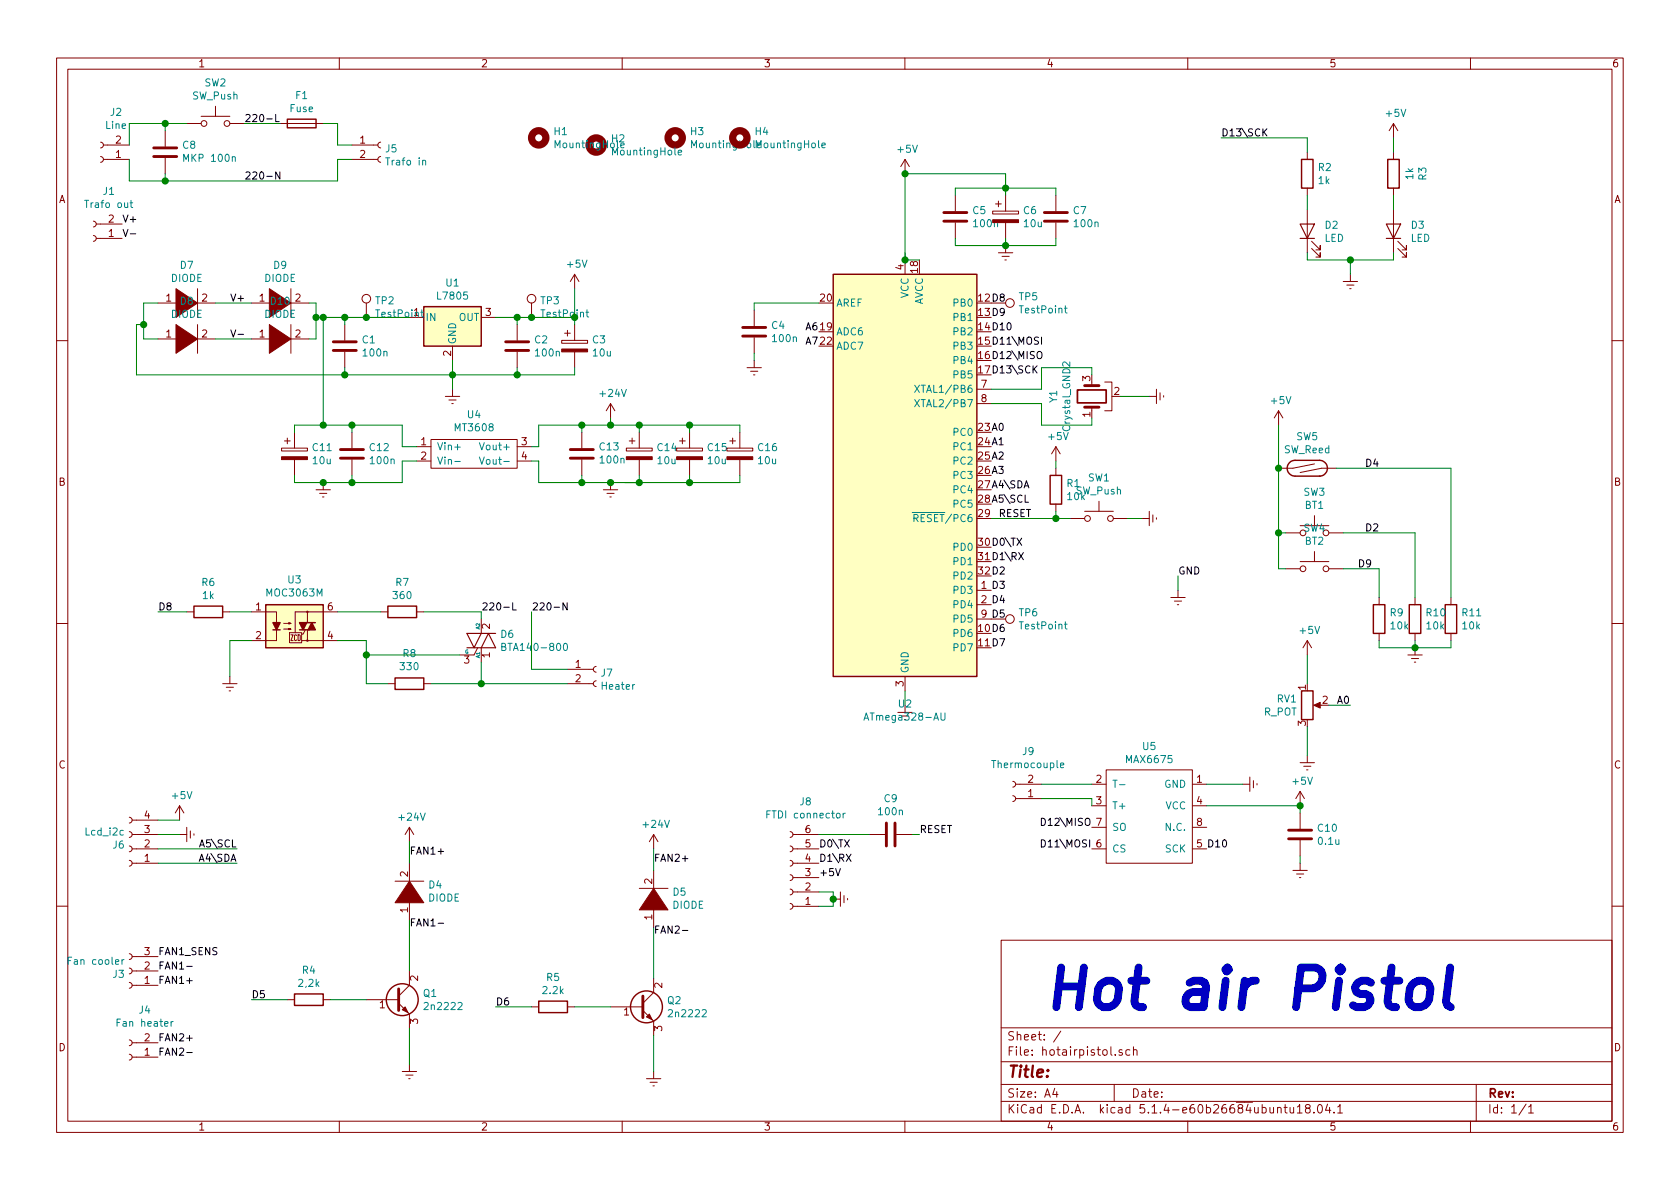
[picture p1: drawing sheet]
<svg xmlns="http://www.w3.org/2000/svg" width="297mm" height="210mm" viewBox="0 0 297 210" stroke-linecap="round" stroke-linejoin="round" font-family="sans-serif">
<g fill="none" stroke="#840000" stroke-width=".18">
<path d="M10 10.3h277v189.9h-277zM12 12.2h273v186.1h-273zM38.1 18.8v1.8M60 10.3v1.9M110 10.3v1.9M160 10.3v1.9M210 10.3v1.9M260 10.3v1.9M16.5 39.1l.3 .1 .2 .3-.1 .4-.4 .2M17 39.6h4.6M17.8 25.1l.3 .2 .2 .2-.1 .5-.4 .2M17.8 27.7l.3 .1 .2 .3-.1 .4-.4 .2"/>
<path d="M18.3 25.6h4.6M18.3 28.2h4.6M29.2 23.1v2.8M29.2 27.9v2.8M33 21.8h2.6M35.6 20.6h5M40.6 21.8h2.6M49.5 21.8h7.6M62.2 25.6h4.6M62.2 28.2h4.6M67.3 27.7l-.3 .1-.2 .3 .1 .4 .4 .2M67.3 25.1l-.3 .1-.2 .4 .1 .4 .4 .2"/>
<path d="M160 28.2v2.5M160 28.2l-.7 1.3M160 28.2l.8 1.3M168.9 34.5v2.8M168.9 39.4v2.8M175.5 37.3h4.6v.5h-4.6zM176 36.1h1M176.5 35.6v1M177.8 34.5v2.8M177.8 39.4v2.8M186.7 34.5v2.8M186.7 39.4v2.8"/>
<path d="M231.1 26.9v1.3M231.1 33.3v1.2M231.1 37.1v7.6M246.4 21.8l-.8 1.3M246.4 21.8v2.6M246.4 26.9v1.3M246.4 33.3v1.2M246.4 37.1v7.6M246.4 21.8l.7 1.3M16.5 41.7l.3 .1 .2 .3-.1 .4-.4 .2M17 42.2h4.6M27.9 53.6h3.8"/>
<path d="M27.9 59.9h3.8M34.3 53.6h3.8M34.3 59.9h3.8M34.9 51v5.1M34.9 57.4v5.1M44.4 53.6h3.9M44.4 59.9h3.9M50.8 53.6h3.8M50.8 59.9h3.8M51.4 51v5.1M51.4 57.4v5.1M61 57.4v2.8"/>
<path d="M64.8 53.6v2.5M72.4 56.1h2.5M85.1 56.1h2.5M91.4 57.4v2.8M94 53.6v2.5M99.8 58.9h1M100.3 58.4v1M101.6 48.5v2.5M101.6 57.4v2.8M101.6 48.5l-.8 1.3M101.6 48.5l.8 1.3M133.3 54.9v2.8"/>
<path d="M133.3 59.7v2.8M160 46v2.5M176.5 44.7h2.6M177.2 45.3h1.2M177.7 46h.2M177.8 43.4v1.3M231.9 43.9l1.5 1.6v-.8v.8h-.7M231.9 42.7l1.5 1.5v-.8v.8h-.7M237.5 49.8h2.5M238.1 50.4h1.3M238.6 51h.3M238.8 48.5v1.3"/>
<path d="M247.1 43.9l1.6 1.6v-.8v.8h-.8M247.1 42.7l1.6 1.5v-.8v.8h-.8M10 60.2h2M49.8 79.2h4.6v.6h-4.6zM50.3 78h1M50.8 77.5v1M52.1 76.4v2.8M61 62.2v2.8M62.2 76.4v2.8M73.7 79h2.5M76.2 77.7h15.2v5.1h-15.2zM78.7 70.1h2.6"/>
<path d="M79.4 70.7h1.2M79.9 71.4h.2M80 61.2v2.5M80 68.8v1.3M91.4 79h2.6M91.4 62.2v2.8M99.3 60.2h4.6v.5h-4.6zM101.6 62.2v2.8M102.9 76.4v2.8M107.9 71.4l-.7 1.2M107.9 71.4v2.5M107.9 71.4l.8 1.2"/>
<path d="M110.7 79.2h4.6v.6h-4.6zM111.3 78h1M111.8 77.5v1M113 76.4v2.8M119.6 79.2h4.6v.6h-4.6zM120.1 78h1.1M120.6 77.5v1M121.9 76.4v2.8M128.5 79.2h4.6v.6h-4.6zM129 78h1M129.5 77.5v1M130.8 76.4v2.8"/>
<path d="M132.1 65h2.5M132.7 65.7h1.3M133.2 66.3h.3M133.3 63.7v1.3M172.7 68.8h2.6M172.7 71.4h2.6M186.7 79l-.8 1.3M186.7 79v2.5M186.7 79l.8 1.3M193 67.6v.6M193 72v.6M195.3 67.6h1.3v5h-1.3"/>
<path d="M203.2 70.1h1.3M204.5 68.8v2.6M205.1 69.5v1.2M205.7 70v.2M226.1 72.6l-.8 1.3M226.1 72.6v2.6M226.1 72.6l.7 1.3M285 60.2h2M52.1 81.3v2.8M55.9 86.6h2.5M56.5 87.2h1.3M57 87.9h.3"/>
<path d="M57.1 85.3v1.3M62.2 81.3v2.8M73.7 81.5h2.5M91.4 81.5h2.6M102.9 81.3v2.8M106.7 86.6h2.5M107.3 87.2h1.3M107.8 87.9h.3M107.9 85.3v1.3M113 81.3v2.8M121.9 81.3v2.8M130.8 81.3v2.8"/>
<path d="M186.7 82.8v1.3M186.7 89.1v1.3M189.2 91.7h2.6M191.8 90.4h5M194.3 88.6v1.8M196.8 91.7h2.6M201.9 91.7h1.3M203.2 90.4v2.6M203.8 91.1v1.2M204.5 91.6v.2M227.3 94.2h2.6M229.9 93h5"/>
<path d="M229.9 99.3h5M232.4 82l-3.8 .8h-2.5M232.4 91.2v1.8M232.4 97.5v1.8M234.9 94.2h2.6M236.2 82.8h-2.5l-3.8 .8M10 110.3h2M33 108.2h1.3M39.4 108.2h1.2M40.6 119.6v1.3M44.4 108.2h4.5v1.9M48.9 111.4v1.9h-4.5"/>
<path d="M50.2 111.2h1.2l-.3 .2v-.3l.3 .1M50.2 110.2h1.2l-.3 .2v-.3l.3 .1M51.2 111.9h2.1v1.8h-2.1zM51.4 112.3h.4l-.4 1h.4M52.5 112.4l-.2-.1-.2 .1v.8l.1 .1 .3-.1M52.7 112.3l.4 .1v.8l-.1 .1h-.3zM53.3 113.3h6.4M54 111.4l-.4 .7h-.3M54.4 108.2v1.9M54.4 111.4v1.9M59.7 108.2h-7.5v3.7M67.3 108.2h1.3"/>
<path d="M73.7 108.2h1.2M84.5 114.5l-.7 1.3h-2.5M85.1 109.5v2.5M85.1 114.5v2.6M100.3 118.4h4.6M105.4 117.9l-.3 .1-.2 .3 .1 .4 .4 .2M160 119.6v2.6M172.7 106.9h2.6M172.7 104.4h2.6M172.7 109.5h2.6M207 105.7h2.5M207.6 106.3h1.3"/>
<path d="M208.2 106.9h.2M208.3 104.4v1.3M227.3 100.6h2.6M231.1 113.3v2.5M231.1 113.3l-.7 1.2M231.1 113.3l.8 1.2M234.9 100.6h2.6M243.8 105.7v1.2M243.8 112v1.3M248.9 115.8h2.6M249.6 116.5h1.2M250.1 117.1h.2"/>
<path d="M250.2 105.7v1.2M250.2 112v1.3M250.2 114.5v1.3M256.5 105.7v1.2M256.5 112v1.3M285 110.3h2M39.4 120.9h2.5M40 121.5h1.3M40.5 122.2h.3M68.6 120.9h1.2M74.9 120.9h1.3M100.3 120.9h4.6"/>
<path d="M105.4 120.4l-.3 .1-.2 .3 .1 .4 .4 .2M160 124.7v1.3M179.1 138.2l.3 .1 .2 .3-.1 .4-.4 .2M179.6 138.7h4.5M193 138.7h2.6M195.6 136.1h15.2v16.5h-15.2zM210.8 138.7h2.6M219.7 138.7h1.3M221 137.4v2.5M221.6 138v1.3M222.2 138.6v.2M229.9 134.9h2.5"/>
<path d="M229.9 139.9l-.8 1.3M229.9 139.9v2.6M229.9 139.9l.7 1.3M230.5 135.5h1.3M231 136.1h.3M231.1 133.6v1.3M232.7 124.7h1M22.9 144.5l.3 .1 .2 .3-.2 .5-.3 .1M22.9 147.1l.3 .1 .2 .3-.2 .4-.3 .2M22.9 149.6l.3 .1 .2 .3-.2 .4-.3 .2M22.9 152.1l.3 .2 .2 .2-.2 .5-.3 .2M23.4 147.6h4.5"/>
<path d="M23.4 150.1h4.5M23.4 152.6h4.5M23.4 145h4.5M31.7 147.6h1.3M31.7 142.5l-.7 1.3M31.7 142.5v2.5M31.7 142.5l.8 1.3M33 146.3v2.5M33.7 146.9v1.3M34.3 147.4v.3M69.8 155.8h5.1M72.4 146.3l-.8 1.3"/>
<path d="M72.4 146.3v2.5M72.4 152.6v3.9M72.4 159v3.8M72.4 146.3l.8 1.3M113 157.1h5.1M115.6 147.6l-.8 1.2M115.6 147.6v2.5M115.6 153.9v3.8M115.6 147.6l.7 1.2M139.7 147.1l.3 .1 .2 .3-.1 .4-.4 .2M139.7 149.6l.3 .1 .2 .3-.1 .4-.4 .2M139.7 152.1l.3 .2 .2 .2-.1 .5-.4 .2"/>
<path d="M139.7 154.7l.3 .1 .2 .3-.1 .4-.4 .2M139.7 157.2l.3 .1 .2 .3-.1 .5-.4 .1M139.7 159.8l.3 .1 .2 .3-.1 .4-.4 .2M140.2 147.6h4.6M140.2 150.1h4.6M140.2 152.6h4.6M140.2 155.2h4.6M140.2 157.7h4.6M147.3 159h1.3M148.6 157.7v2.6M149.2 158.4v1.2M149.9 158.9v.2"/>
<path d="M153.7 147.6h2.8M158.5 147.6h2.8M179.1 140.7l.3 .1 .2 .3-.1 .4-.4 .2M179.6 141.2h4.5M193 150.1h2.6M193 142.5h2.6M193 146.3h2.6M210.8 150.1h2.6M210.8 142.5h2.6M210.8 146.3h2.6M228.6 153.9h2.5M229.2 154.6h1.3"/>
<path d="M229.7 155.2h.3M229.9 143.8v2.8M229.9 148.6v2.8M229.9 152.6v1.3M10 160.2h2M22.9 168.7l.3 .1 .2 .3-.2 .4-.3 .2M22.9 171.2l.3 .1 .2 .3-.2 .4-.3 .2M22.9 173.7l.3 .2 .2 .2-.2 .5-.3 .1M23.4 169.2h4.5M23.4 171.7h4.5M23.4 174.2h4.5M50.8 176.8h1.3"/>
<path d="M57.1 176.8h1.3M64.8 176.8h5.7M70.5 177.4l1.9 1.9v2.6M72.4 171.7v2.5l-1.9 1.9M94 178h1.2M100.3 178h1.3M107.9 178h5.8M113.7 178.7l1.9 1.9v2.5M115.6 160.3v3.8M115.6 173v2.5l-1.9 1.9M140.2 160.3h4.6M177 166.3h108v32h-108z"/>
<path d="M285 160.2h2M22.9 183.9l.3 .1 .2 .3-.2 .4-.3 .2M22.9 186.4l.3 .2 .2 .2-.2 .5-.3 .1M23.4 184.4h4.5M23.4 186.9h4.5M60 198.3v1.9M71.1 189.5h2.6M71.8 190.1h1.2M72.3 190.7h.2M72.4 188.2v1.3M110 198.3v1.9M114.3 190.7h2.5"/>
<path d="M114.9 191.4h1.3M115.4 192h.3M115.6 189.5v1.2M160 198.3v1.9M177 194.8h108M177 191.8h108M177 187.8h108M177 181.8h108M186.5 192.5l-.4 1h1M186.8 193v1M187.6 182.3l-1.3 2M197 191.8v3"/>
<path d="M197.2 186.5v.1M198.4 185.7l-.4-.1-.2 .2 .1 .2 .5 .2v.3h-.6M199.8 185.7l-.5-.1-.2 .3v.6l.2 .1 .5-.1M200.4 185.7l.2-.1 .4 .1v.9M200.4 185.1v1.5M210 198.3v1.9M225.9 196l.2-.2 .3 .1 .1 .9M227 195.8h.6M227.2 195.3v1.3l.4 .2M228.1 195.8l.1 .9 .3 .1 .2-.1M228.7 195.8v1M229.4 195.8l.4-.5v1.5"/>
<path d="M229.4 196.8h.8M231.1 196l-.3-.3 .1-.3a.48 .48 0 0 1 .7 .1l-.1 .4a.52 .52 0 0 0-.6 .2 .52 .52 0 0 0 0 .6l.5 .1 .2-.1v-.4l-.2-.3M232.3 196.7v.1M233.1 195.4l.2-.1a.8 .8 0 0 1 .5 .8 .8 .8 0 0 1-.5 .7 1 1 0 0 1-.2-1.4zM234.7 195.2l-.3 1.1h.9M235.1 195.8v1M235.9 196.7v.1M236.5 195.8l.4-.5v1.5M236.5 196.8h.9M260 198.3v1.9M261 191.8v6.5M269.8 195.2l-1.2 2"/>
<path d="M270.3 195.8l.4-.5v1.5M270.3 196.8h.8"/>
<circle cx="36.1" cy="21.8" r=".51"/>
<circle cx="40.1" cy="21.8" r=".51"/>
<circle cx="64.8" cy="52.8" r=".76"/>
<circle cx="94" cy="52.8" r=".76"/>
<circle cx="178.6" cy="53.6" r=".76"/>
<circle cx="192.3" cy="91.7" r=".51"/>
<circle cx="196.3" cy="91.7" r=".51"/>
<circle cx="230.4" cy="94.2" r=".51"/>
<circle cx="234.4" cy="94.2" r=".51"/>
<circle cx="54.4" cy="113.3" r=".13"/>
<circle cx="54.4" cy="108.2" r=".13"/>
<circle cx="178.6" cy="109.5" r=".76"/>
<circle cx="230.4" cy="100.6" r=".51"/>
<circle cx="234.4" cy="100.6" r=".51"/>
</g>
<g fill="none" stroke="#840000" stroke-width=".51">
<path d="M27.2 26.2h4M27.2 27.7h4M166.9 39.1h4M166.9 37.6h4M184.7 39.1h4M184.7 37.6h4M131.3 59.4h4.1M131.3 57.9h4.1M58.9 62h4.1M58.9 60.4h4.1M60.2 79.5h4.1M89.4 62h4.1"/>
<path d="M89.4 60.4h4.1M100.8 79.5h4.1M191.8 72h2.5M191.8 68.2h2.5M60.2 81h4.1M100.8 81h4.1M156.7 145.5v4.1M158.2 145.5v4.1M227.8 148.3h4.1M227.8 146.8h4.1M70.5 174.9v3.8M113.7 176.1v3.9"/>
</g>
<g fill="none" stroke="#008484" stroke-width=".18">
<path d="M23 35.9h.5M23.2 35.4v1.1l.3 .2M41.1 27.8l.1-.1 .4 .1v.7M74.7 28.5l.2-.2 .3 .1 .1 .8M109.8 25.7l.6-.1-.1-.3h-.3l-.2 .2v.6h.5M119.9 27l.6-.1v-.3h-.4l-.2 .1 .1 .7h.5M145.3 25.7l.6-.1v-.3h-.4l-.2 .2 .1 .6h.5M74.4 55.2h.5M74.6 54.8v1.1l.3 .2M103.6 55.2h.5M103.8 54.8v1.1l.3 .2M188.2 54.5h.5"/>
<path d="M188.4 54.1v1.1l.3 .1M80.4 79.1h1M84.8 78.3l.4 1.2 .4-1.2M161.7 68.1l.9 1.3M161.7 70.7l.9 1.2M162.6 68.1l-.9 1.3M162.6 70.7l-.9 1.2M189.2 64v.8l-1-.8-.3 .3 .1 .4M80.4 81.6h1M84.8 80.8l.4 1.3 .4-1.3M161.3 90.6h1.3M161.6 91.6h.6l.1-.2v-.3l-.2-.1h-.5v1.2"/>
<path d="M161.9 91.6l.4 .6M88.7 114.4l.6-.1v-.4l-.6-.1v1.2h.5l.3-.2v-.2l-.3-.2M99.7 113.9l.2-.1a.69 .69 0 0 1 .4 .6 .69 .69 0 0 1-.4 .6l-.2-.1-.1-.4zM188.2 110.4h.5M188.4 110v1l.3 .2M152.8 127.3l.4-1.2 .4 1.2M152.9 127h.6M166.4 126.1v1l.2 .2h.3l.2-.2v-1M187.5 135.3l.6-.1-.1-.2-.3-.1-.2 .2 .1 .6h.4M197.9 138.8h1M149.1 143.8v.8M149.5 143.8l-.4 .2"/>
<path d="M21.6 169.7v.8M21.9 169.7l-.3 .2M30.6 180.6l-.3 .3"/>
</g>
<g fill="#840000" stroke="#840000" stroke-width=".18">
<path d="M31.1 51l3.8 2.6-3.8 2.5z"/>
<path d="M31.1 57.4l3.8 2.5-3.8 2.6z"/>
<path d="M47.6 51l3.8 2.6-3.8 2.5z"/>
<path d="M47.6 57.4l3.8 2.5-3.8 2.6z"/>
<path d="M72.4 155.8l2.5 3.8h-5.1z"/>
<path d="M71.1 178.6l.5-.6 .5 1.1z"/>
<path d="M110.7 80.8h4.6v.5h-4.6z"/>
<path d="M119.6 80.8h4.6v.5h-4.6z"/>
<path d="M128.5 80.8h4.6v.5h-4.6z"/>
<path d="M49.8 80.8h4.6v.5h-4.6z"/>
<path d="M115.6 157.1l2.5 3.8h-5.1z"/>
<path d="M114.3 179.8l.5-.5 .5 1z"/>
<path d="M99.3 61.7h4.6v.5h-4.6z"/>
<path d="M232.3 124.7l1.1-.5v1z"/>
<path d="M175.5 38.9h4.6v.5h-4.6z"/>
</g>
<g fill="none" stroke="#840000" stroke-width=".25">
<path d="M50.8 21.1h5.1v1.5h-5.1zM230.1 28.2h2.1v5.1h-2.1zM245.4 28.2h2v5.1h-2zM74.9 54.2h10.2v7h-10.2zM147.3 48.5h25.4v71.1h-25.4zM185.7 84.1h2v5h-2zM233.3 84.2a1.4 1.4 0 0 0 1.4-1.4 1.4 1.4 0 0 0-1.4-1.4h-4.3a1.4 1.4 0 0 0-1.4 1.4 1.4 1.4 0 0 0 1.4 1.4h4.4M34.3 107.2h5.1v2h-5.1zM47 106.9h10.1v7.6h-10.1zM48.3 111.4h1.2M53 111.4h1.7M54 110.1h1.8"/>
<path d="M68.6 107.2h5.1v2h-5.1zM69.8 119.9h5.1v2h-5.1zM242.8 106.9h2.1v5.1h-2.1zM249.2 106.9h2v5.1h-2zM255.5 106.9h2.1v5.1h-2.1zM230.1 122.2h2.1v5h-2.1zM52.1 175.8h5v2h-5zM95.2 177h5.1v2.1h-5.1z"/>
<circle cx="71.1" cy="176.8" r="2.82"/>
<circle cx="114.3" cy="178" r="2.82"/>
</g>
<path d="M229.9 39.6h2.5l-1.3 2.6zM245.1 39.6h2.5l-1.2 2.6zM229.9 42.2h2.5M245.1 42.2h2.5M82.5 114.5h5.1l-1.2-2.5-1.3 2.5M85.1 112l-1.3 2.5-1.3-2.5h5.1" fill="none" stroke="#840000" stroke-width=".2"/>
<g fill="#ffffc2" stroke="#ffffc2" stroke-width=".18">
<path d="M74.9 54.2h10.2v7h-10.2z"/>
<path d="M47 106.9h10.1v7.6h-10.1z"/>
<path d="M147.3 48.5h25.4v71.1h-25.4z"/>
</g>
<g fill="#840000" stroke="#840000" stroke-width=".25">
<path d="M48.3 110.1h1.2l-.6 1.3z"/>
<path d="M53 110.1h1.2l-.6 1.3z"/>
<path d="M55.1 110.1l.7 1.3h-1.3z"/>
</g>
<path d="M190.5 69h5.1v2.2h-5.1z" fill="none" stroke="#840000" stroke-width=".3"/>
<g fill="none" stroke="#840000" stroke-width="1.3">
<circle cx="95.2" cy="24.4" r="1.27"/>
<circle cx="119.4" cy="24.4" r="1.27"/>
<circle cx="130.8" cy="24.4" r="1.27"/>
</g>
<g fill="none" stroke="#008400" stroke-width=".18">
<path d="M22.9 28.2v3.8h36.8v-3.8h2.5M29.2 21.8v1.3M29.2 30.7v1.3M33 21.8h-10.1v3.8M43.2 21.8h6.3M57.1 21.8h2.6v3.8h2.5M168.9 34.5v-1.2h17.8v1.2M177.8 34.5v-3.8h-17.8v15.3h2.6M215.9 24.4h15.2v2.5M231.1 34.5v2.6M246.4 24.4v2.5M246.4 34.5v2.6"/>
<path d="M25.4 57.4h-1.3v8.9h77.5v-1.3M27.9 53.6h-2.5v6.3h2.5M38.1 53.6h6.3M38.1 59.9h6.3M54.6 53.6h1.3v6.3h-1.3M55.9 56.1h16.5M57.1 56.1v19.1M61 56.1v1.3M87.6 56.1h14M91.4 56.1v1.3M101.6 51v6.4M144.8 53.6h-11.5v1.3"/>
<path d="M168.9 42.2v1.2h17.8v-1.2M177.8 42.2v1.2M231.1 44.7v1.3h15.3v-1.3M238.8 46v2.5M52.1 76.4v-1.2h19v3.8h2.6M61 65v1.3M62.2 75.2v1.2M80 63.7v5.1M91.4 65v1.3M102.9 75.2v1.2M107.9 73.9v1.3M113 75.2v1.2"/>
<path d="M121.9 75.2v1.2M130.8 76.4v-1.2h-35.6v3.8h-1.2M133.3 62.5v1.2M175.3 71.4h8.8v3.8h8.9v-1.3M193 66.3v-1.3h-8.9v3.8h-8.8M198.1 70.1h5.1M226.1 75.2v25.4h1.2M62.2 84.1v1.2M73.7 81.5h-2.6v3.8h-19v-1.2M94 81.5h1.2v3.8h35.6v-1.2M102.9 84.1v1.2M113 84.1v1.2"/>
<path d="M121.9 84.1v1.2M175.3 91.7h13.9M186.7 81.5v1.3M186.7 90.4v1.3M199.4 91.7h2.5M226.1 94.2h1.2M236.2 82.8h20.3v22.9M237.5 94.2h12.7v11.5M27.9 108.2h5.1M40.6 108.2h3.8M44.4 113.3h-3.8v6.3M59.7 108.2h7.6"/>
<path d="M59.7 113.3h5.1v7.6h3.8M64.8 115.8h16.5M74.9 108.2h10.2v1.3M85.1 117.1v3.8M94 108.2v10.2h6.3M208.3 101.8v2.6M231.1 115.8v5.1M237.5 100.6h6.3v5.1M243.8 113.3v1.2h12.7v-1.2M250.2 113.3v1.2M76.2 120.9h24.1M160 122.2v2.5"/>
<path d="M184.1 138.7h8.9M213.4 138.7h6.3M231.1 128.5v5.1M234.9 124.7h3.9M27.9 150.1h14M27.9 147.6h3.8M27.9 145h3.8M27.9 152.6h14M72.4 148.8v3.8M115.6 150.1v3.8M144.8 147.6h8.9M144.8 157.7h2.5v2.6h-2.5"/>
<path d="M161.3 147.6h1.3M184.1 141.2h8.9v1.3M213.4 142.5h16.5v1.3M229.9 151.4v1.2M44.4 176.8h6.4M58.4 176.8h6.4M72.4 162.8v8.9M87.6 178h6.4M101.6 178h6.3M115.6 164.1v8.9M72.4 181.9v6.3M115.6 183.1v6.4"/>
</g>
<g fill="none" stroke="#000" stroke-width=".18">
<path d="M48.7 20.2v1.3h.7M49.5 30.4v1.3l-.8-1.3v1.3M223.5 23.3l.5 .7M224 22.8l-.7 .7M21.8 40.6l.4 1.2 .4-1.2M23 41.3h1M40.8 58.3l.4 1.3 .5-1.3M42.1 59.1h1M184.1 59.6v1.3M182.8 65.2l.6 .8M183.4 64.7l-.7 .7M183.5 62.2l.2-.1a.47 .47 0 0 1 .5 .5l-.1 .6-.2 .2h-.4a.93 .93 0 0 1 0-1.2z"/>
<path d="M90.7 106.6v1.3h.6M100.3 106.6v1.3l-.8-1.3v1.3M147.8 153.6l.4 1.3 .4-1.3M184.1 148.5a.64 .64 0 0 1 .7 .6 .64 .64 0 0 1-.7 .7zM184.1 144.7a.64 .64 0 0 1 .7 .6 .64 .64 0 0 1-.7 .7zM33 170.9h1M77.5 163.3h.9M120.6 164.5h1M33 186.1h1"/>
</g>
<path d="M249.7 174.1a1.8 1.8 0 0 1 1.8-.7 1.8 1.8 0 0 1 1.4 1.4l-.2 2a1.99 1.99 0 0 1-3.4 .6l-.3-.6 .3-2zM256.4 171.1l-.7 6 .2 .7 .6 .3" fill="none" stroke="#0000c2" stroke-width="1.4"/>
<g fill="#008400" stroke="#008400" stroke-width=".25">
<circle cx="29.2" cy="32" r=".51"/>
<circle cx="85.1" cy="120.9" r=".51"/>
<circle cx="229.9" cy="142.5" r=".51"/>
<circle cx="80" cy="66.3" r=".51"/>
<circle cx="64.8" cy="115.8" r=".51"/>
<circle cx="226.1" cy="94.2" r=".51"/>
<circle cx="226.1" cy="82.8" r=".51"/>
<circle cx="108" cy="75.2" r=".51"/>
<circle cx="238.8" cy="46" r=".51"/>
<circle cx="186.7" cy="91.7" r=".51"/>
<circle cx="57.2" cy="56.1" r=".51"/>
<circle cx="91.4" cy="56.1" r=".51"/>
<circle cx="64.8" cy="56.1" r=".51"/>
<circle cx="250.2" cy="114.5" r=".51"/>
<circle cx="29.2" cy="21.8" r=".51"/>
<circle cx="61" cy="56.1" r=".51"/>
<circle cx="25.4" cy="57.4" r=".51"/>
<circle cx="61" cy="66.3" r=".51"/>
<circle cx="55.9" cy="56.1" r=".51"/>
<circle cx="102.9" cy="75.2" r=".51"/>
<circle cx="121.9" cy="85.3" r=".51"/>
<circle cx="177.8" cy="33.3" r=".51"/>
<circle cx="147.3" cy="159" r=".51"/>
<circle cx="113" cy="75.2" r=".51"/>
<circle cx="160" cy="46" r=".51"/>
<circle cx="160" cy="30.7" r=".51"/>
<circle cx="94" cy="56.1" r=".51"/>
<circle cx="113" cy="85.3" r=".51"/>
<circle cx="102.9" cy="85.3" r=".51"/>
<circle cx="121.9" cy="75.2" r=".51"/>
<circle cx="177.8" cy="43.4" r=".51"/>
<circle cx="91.4" cy="66.3" r=".51"/>
<circle cx="62.2" cy="85.3" r=".51"/>
<circle cx="62.2" cy="75.2" r=".51"/>
<circle cx="108" cy="85.3" r=".51"/>
<circle cx="57.2" cy="85.3" r=".51"/>
<circle cx="57.2" cy="75.2" r=".51"/>
</g>
<text font-size="9.8" fill="#0000c2" x="184.1" y="178.5">Hot air Pistol</text>
<text font-size="2.8" fill="#840000" x="178" y="190.5">Title:</text>
<g font-size="2.1" fill="#840000">
<text x="178" y="184">Sheet: /</text>
<text x="178" y="186.7">File: hotairpistol.sch</text>
<text x="178" y="196.9">KiCad E.D.A. kicad 5.1.4-e60b26684ubuntu18.04.1</text>
<text x="178" y="194.1">Size: A4</text>
<text x="200" y="194.1">Date:</text>
<text x="263" y="194.1">Rev:</text>
<text x="263" y="196.9">Id: 1/1</text>
</g>
<g font-size="1.8" fill="#840000">
<text x="35" y="11.9">1</text>
<text x="85" y="11.9">2</text>
<text x="135" y="11.9">3</text>
<text x="185" y="11.9">4</text>
<text x="235" y="11.9">5</text>
<text x="285" y="11.9">6</text>
<text x="20.5" y="27.9">1</text>
<text x="20.5" y="25.4">2</text>
<text x="63.7" y="25.4">1</text>
<text x="63.7" y="27.9">2</text>
<text x="10.4" y="35.9">A</text>
<text x="285.4" y="35.9">A</text>
<text x="19.2" y="41.9">1</text>
<text x="19.2" y="39.4">2</text>
<text x="159.8" y="47.7" transform="rotate(-90 159.8 47.7)">4</text>
<text x="29.4" y="53.3">1</text>
<text x="35.7" y="53.3">2</text>
<text x="45.9" y="53.3">1</text>
<text x="52.2" y="53.3">2</text>
<text x="145.1" y="53.3">20</text>
<text x="162.3" y="48.2" transform="rotate(-90 162.3 48.2)">18</text>
<text x="29.4" y="59.7">1</text>
<text x="35.7" y="59.7">2</text>
<text x="45.9" y="59.7">1</text>
<text x="52.2" y="59.7">2</text>
<text x="85.9" y="55.9">3</text>
<text x="145.1" y="58.4">19</text>
<text x="79.8" y="63" transform="rotate(-90 79.8 63)">2</text>
<text x="145.1" y="61">22</text>
<text x="173.5" y="68.6">7</text>
<text x="173.5" y="71.1">8</text>
<text x="192.8" y="67.4" transform="rotate(-90 192.8 67.4)">3</text>
<text x="197" y="69.8">2</text>
<text x="192.8" y="73.8" transform="rotate(-90 192.8 73.8)">1</text>
<text x="74.4" y="78.7">1</text>
<text x="74.4" y="81.3">2</text>
<text x="92.2" y="78.7">3</text>
<text x="92.2" y="81.3">4</text>
<text x="10.4" y="85.9">B</text>
<text x="285.4" y="85.9">B</text>
<text x="173" y="91.4">29</text>
<text x="45.2" y="107.9">1</text>
<text x="57.9" y="107.9">6</text>
<text x="45.2" y="113">2</text>
<text x="57.9" y="113">4</text>
<text x="86.6" y="111.2" transform="rotate(-90 86.6 111.2)">2</text>
<text x="82.1" y="117.3">3</text>
<text x="86.6" y="116.3" transform="rotate(-90 86.6 116.3)">1</text>
<text x="101.8" y="118.1">1</text>
<text x="101.8" y="120.6">2</text>
<text x="159.8" y="121.4" transform="rotate(-90 159.8 121.4)">3</text>
<text x="230.9" y="122" transform="rotate(-90 230.9 122)">1</text>
<text x="233.8" y="124.5">2</text>
<text x="230.9" y="128.4" transform="rotate(-90 230.9 128.4)">3</text>
<text x="10.4" y="135.9">C</text>
<text x="285.4" y="135.9">C</text>
<text x="181.8" y="141">1</text>
<text x="181.8" y="138.4">2</text>
<text x="193.8" y="138.4">2</text>
<text x="193.8" y="142.2">3</text>
<text x="211.6" y="138.4">1</text>
<text x="211.6" y="142.2">4</text>
<text x="25.6" y="149.9">2</text>
<text x="25.6" y="147.3">3</text>
<text x="25.6" y="144.8">4</text>
<text x="142.4" y="149.9">5</text>
<text x="142.4" y="147.3">6</text>
<text x="211.6" y="146">8</text>
<text x="25.6" y="152.4">1</text>
<text x="72.1" y="155" transform="rotate(-90 72.1 155)">2</text>
<text x="142.4" y="154.9">3</text>
<text x="142.4" y="152.4">4</text>
<text x="72.1" y="161.4" transform="rotate(-90 72.1 161.4)">1</text>
<text x="115.3" y="156.3" transform="rotate(-90 115.3 156.3)">2</text>
<text x="142.4" y="160">1</text>
<text x="142.4" y="157.5">2</text>
<text x="115.3" y="162.7" transform="rotate(-90 115.3 162.7)">1</text>
<text x="25.6" y="174">1</text>
<text x="25.6" y="171.4">2</text>
<text x="25.6" y="168.9">3</text>
<text x="73.9" y="173.5" transform="rotate(-90 73.9 173.5)">2</text>
<text x="67.1" y="178.3">1</text>
<text x="110.3" y="179.6">1</text>
<text x="117.1" y="174.7" transform="rotate(-90 117.1 174.7)">2</text>
<text x="10.4" y="185.9">D</text>
<text x="25.6" y="184.1">2</text>
<text x="73.9" y="181.1" transform="rotate(-90 73.9 181.1)">3</text>
<text x="117.1" y="182.3" transform="rotate(-90 117.1 182.3)">3</text>
<text x="285.4" y="185.9">D</text>
<text x="25.6" y="186.7">1</text>
<text x="35" y="199.9">1</text>
<text x="85" y="199.9">2</text>
<text x="135" y="199.9">3</text>
<text x="185" y="199.9">4</text>
<text x="235" y="199.9">5</text>
<text x="285" y="199.9">6</text>
</g>
<g font-size="1.8" fill="#008484">
<text x="34" y="17.6">SW_Push</text>
<text x="36.2" y="15.3">SW2</text>
<text x="52.3" y="17.5">F1</text>
<text x="18.7" y="22.8">Line</text>
<text x="19.6" y="20.5">J2</text>
<text x="51.3" y="19.8">Fuse</text>
<text x="98" y="23.9">H1</text>
<text x="122.1" y="23.9">H3</text>
<text x="133.6" y="23.9">H4</text>
<text x="245.2" y="20.7">+5V</text>
<text x="32.3" y="26.3">C8</text>
<text x="32.8" y="28.6">MKP 100n</text>
<text x="68.2" y="26.9">J5</text>
<text x="68.6" y="29.3">Trafo in</text>
<text x="98.3" y="26.2">MountingHole</text>
<text x="108.2" y="25.2">H2</text>
<text x="108.5" y="27.5">MountingHole</text>
<text x="122.5" y="26.2">MountingHole MountingHole</text>
<text x="158.8" y="27">+5V</text>
<text x="18.3" y="34.5">J1</text>
<text x="233.1" y="30.2">R2</text>
<text x="233.1" y="32.6">1k</text>
<text x="249.9" y="31.7" transform="rotate(-90 249.9 31.7)">1k</text>
<text x="252.2" y="31.8" transform="rotate(-90 252.2 31.8)">R3</text>
<text x="15.4" y="36.8">Trafo out</text>
<text x="172" y="37.9">C5</text>
<text x="172.3" y="40.2">100n</text>
<text x="181" y="37.9">C6</text>
<text x="181.1" y="40.2">10u</text>
<text x="189.8" y="37.9">C7</text>
<text x="190.1" y="40.2">100n</text>
<text x="234.3" y="40.5">D2</text>
<text x="249.6" y="40.5">D3</text>
<text x="31.9" y="47.5">D7</text>
<text x="48.4" y="47.5">D9</text>
<text x="100.4" y="47.3">+5V</text>
<text x="234.2" y="42.8">LED</text>
<text x="249.4" y="42.8">LED</text>
<text x="30.2" y="49.9">DIODE</text>
<text x="31.9" y="53.9">D8</text>
<text x="46.7" y="49.9">DIODE</text>
<text x="47.9" y="53.9">D10</text>
<text x="66.4" y="53.8">TP2</text>
<text x="77.5" y="53">L7805</text>
<text x="78.9" y="50.7">U1</text>
<text x="95.6" y="53.8">TP3</text>
<text x="160.7" y="52.8" transform="rotate(-90 160.7 52.8)">VCC</text>
<text x="180.2" y="53.1">TP5</text>
<text x="30.2" y="56.2">DIODE</text>
<text x="46.7" y="56.2">DIODE</text>
<text x="66.6" y="56.1">TestPoint</text>
<text x="73.2" y="55.9">1</text>
<text x="75.2" y="56.8">IN</text>
<text x="81.1" y="56.8">OUT</text>
<text x="136.5" y="58.2">C4</text>
<text x="147.8" y="59.3">ADC6</text>
<text x="147.8" y="54.2">AREF</text>
<text x="163.2" y="54" transform="rotate(-90 163.2 54)">AVCC</text>
<text x="168.8" y="54.2">PB0</text>
<text x="168.8" y="56.8">PB1</text>
<text x="168.8" y="59.3">PB2</text>
<text x="180.4" y="55.4">TestPoint</text>
<text x="64.1" y="60.7">C1</text>
<text x="64.3" y="63">100n</text>
<text x="80.6" y="61" transform="rotate(-90 80.6 61)">GND</text>
<text x="94.6" y="60.7">C2</text>
<text x="94.8" y="63">100n</text>
<text x="104.8" y="60.7">C3</text>
<text x="104.9" y="63">10u</text>
<text x="136.7" y="60.5">100n</text>
<text x="147.8" y="61.8">ADC7</text>
<text x="168.8" y="61.8">PB3</text>
<text x="168.8" y="64.4">PB4</text>
<text x="106.2" y="70.2">+24V</text>
<text x="162.7" y="69.5">XTAL1/PB6</text>
<text x="168.8" y="66.9">PB5</text>
<text x="186.9" y="71.2" transform="rotate(-90 186.9 71.2)">Y1</text>
<text x="224.8" y="71.5">+5V</text>
<text x="80.6" y="76.3">MT3608</text>
<text x="82.7" y="74">U4</text>
<text x="162.7" y="72">XTAL2/PB7</text>
<text x="168.8" y="77.1">PC0</text>
<text x="185.5" y="77.8">+5V</text>
<text x="189.2" y="76" transform="rotate(-90 189.2 76)">Crystal_GND2</text>
<text x="229.2" y="77.8">SW5</text>
<text x="55.3" y="79.8">C11</text>
<text x="55.4" y="82.1">10u</text>
<text x="65.4" y="79.8">C12</text>
<text x="65.6" y="82.1">100n</text>
<text x="77.2" y="79.6">Vin+</text>
<text x="77.2" y="82.2">Vin-</text>
<text x="85.5" y="79.6">Vout+</text>
<text x="85.9" y="82.2">Vout-</text>
<text x="106.1" y="79.6">C13</text>
<text x="106.2" y="82">100n</text>
<text x="116.3" y="79.8">C14</text>
<text x="116.4" y="82.1">10u</text>
<text x="125.2" y="79.8">C15</text>
<text x="125.2" y="82.1">10u</text>
<text x="134.1" y="79.8">C16</text>
<text x="134.1" y="82.1">10u</text>
<text x="168.8" y="79.6">PC1</text>
<text x="168.8" y="82.2">PC2</text>
<text x="227.1" y="80.2">SW_Reed</text>
<text x="168.8" y="84.7">PC3</text>
<text x="168.8" y="87.2">PC4</text>
<text x="168.8" y="89.8">PC5</text>
<text x="188.7" y="86.1">R1</text>
<text x="188.8" y="88.4">10k</text>
<text x="190.2" y="87.4">SW_Push</text>
<text x="192.4" y="85.1">SW1</text>
<text x="230.5" y="87.7">SW3</text>
<text x="230.7" y="90">BT1</text>
<text x="162.4" y="92.3">RESET/PC6</text>
<text x="230.5" y="94">SW4</text>
<text x="168.8" y="97.4">PD0</text>
<text x="168.8" y="99.9">PD1</text>
<text x="230.7" y="96.3">BT2</text>
<text x="35.7" y="103.6">R6</text>
<text x="35.9" y="105.9">1k</text>
<text x="47.3" y="105.5">MOC3063M</text>
<text x="51" y="103.2">U3</text>
<text x="69.6" y="105.9">360</text>
<text x="70" y="103.6">R7</text>
<text x="168.8" y="105">PD3</text>
<text x="168.8" y="107.6">PD4</text>
<text x="168.8" y="102.5">PD2</text>
<text x="88.6" y="112.8">D6</text>
<text x="168.8" y="112.6">PD6</text>
<text x="168.8" y="110.1">PD5</text>
<text x="180.2" y="109">TP6</text>
<text x="180.4" y="111.3">TestPoint</text>
<text x="229.9" y="112.1">+5V</text>
<text x="245.8" y="109">R9</text>
<text x="245.9" y="111.3">10k</text>
<text x="252.2" y="109">R10</text>
<text x="252.3" y="111.3">10k</text>
<text x="258.6" y="109">R11</text>
<text x="258.6" y="111.3">10k</text>
<text x="70.9" y="118.5">330</text>
<text x="71.3" y="116.2">R8</text>
<text x="89.5" y="115.1">BTA140-800</text>
<text x="106.3" y="119.7">J7</text>
<text x="160.7" y="119.1" transform="rotate(-90 160.7 119.1)">GND</text>
<text x="168.8" y="115.2">PD7</text>
<text x="106.5" y="122">Heater</text>
<text x="158.9" y="125.1">U2</text>
<text x="225.8" y="124.2">RV1</text>
<text x="153.5" y="127.4">ATmega328-AU</text>
<text x="223.4" y="126.5">R_POT</text>
<text x="175.7" y="135.8">Thermocouple</text>
<text x="180.8" y="133.5">J9</text>
<text x="199.3" y="134.9">MAX6675</text>
<text x="202.1" y="132.6">U5</text>
<text x="30.5" y="141.3">+5V</text>
<text x="141.5" y="142.4">J8</text>
<text x="156.4" y="141.9">C9</text>
<text x="196.6" y="139.3">T-</text>
<text x="196.6" y="143.1">T+</text>
<text x="205.9" y="139.3">GND</text>
<text x="206.1" y="143.1">VCC</text>
<text x="228.7" y="138.8">+5V</text>
<text x="15.2" y="147.7">Lcd_i2c</text>
<text x="70.7" y="145.1">+24V</text>
<text x="113.9" y="146.4">+24V</text>
<text x="136" y="144.7">FTDI connector</text>
<text x="155.5" y="144.2">100n</text>
<text x="196.6" y="146.9">SO</text>
<text x="206.3" y="146.9">N.C.</text>
<text x="233.1" y="147.1">C10</text>
<text x="233.2" y="149.4">0.1u</text>
<text x="20" y="150.1">J6</text>
<text x="196.6" y="150.7">CS</text>
<text x="206.1" y="150.7">SCK</text>
<text x="75.7" y="159.4">DIODE</text>
<text x="75.8" y="157.1">D4</text>
<text x="118.9" y="160.7">DIODE</text>
<text x="119" y="158.4">D5</text>
<text x="12.4" y="170.6">Fan cooler</text>
<text x="20" y="172.9">J3</text>
<text x="53.5" y="172.2">R4</text>
<text x="96.7" y="173.5">R5</text>
<text x="24.6" y="179.2">J4</text>
<text x="52.9" y="174.5">2,2k</text>
<text x="74.9" y="176.3">Q1</text>
<text x="75.4" y="178.6">2n2222</text>
<text x="96.1" y="175.8">2.2k</text>
<text x="118.1" y="177.6">Q2</text>
<text x="118.5" y="179.9">2n2222</text>
<text x="21.1" y="181.6">Fan heater</text>
</g>
<g font-size="1.8">
<text x="43.2" y="21.6">220-L</text>
<text x="215.9" y="24.1">D13\SCK</text>
<text x="43.2" y="31.7">220-N</text>
<text x="21.6" y="39.4">V+</text>
<text x="40.6" y="53.3">V+</text>
<text x="173" y="53.3">12D8</text>
<text x="142.5" y="58.4">A6</text>
<text x="173" y="55.9">13D9</text>
<text x="173" y="58.4">14D10</text>
<text x="142.5" y="61">A7</text>
<text x="173" y="61">15D11\MOSI</text>
<text x="173" y="63.5">16D12\MISO</text>
<text x="173" y="66">17D13\SCK</text>
<text x="173" y="76.2">23A0</text>
<text x="173" y="78.7">24A1</text>
<text x="173" y="81.3">25A2</text>
<text x="173" y="83.8">26A3</text>
<text x="241.3" y="82.5">D4</text>
<text x="173" y="86.4">27A4\SDA</text>
<text x="173" y="88.9">28A5\SCL</text>
<text x="176.5" y="91.4">RESET</text>
<text x="241.3" y="94">D2</text>
<text x="173" y="96.5">30D0\TX</text>
<text x="173" y="99.1">31D1\RX</text>
<text x="173" y="101.6">32D2</text>
<text x="208.3" y="101.6">GND</text>
<text x="240" y="100.3">D9</text>
<text x="27.9" y="107.9">D8</text>
<text x="85.1" y="107.9">220-L</text>
<text x="94" y="107.9">220-N</text>
<text x="173.5" y="104.1">1 D3</text>
<text x="173.5" y="106.7">2 D4</text>
<text x="173" y="111.8">10D6</text>
<text x="173.5" y="109.2">9 D5</text>
<text x="173" y="114.3">11D7</text>
<text x="236.5" y="124.5">A0</text>
<text x="35.6" y="149.9">A5\SCL</text>
<text x="144.8" y="149.9">D0\TX</text>
<text x="162.6" y="147.3">RESET</text>
<text x="184.8" y="149.9">D11\MOSI 6</text>
<text x="184.8" y="146">D12\MISO 7</text>
<text x="211.6" y="149.9">5 D10</text>
<text x="35.4" y="152.4">A4\SDA</text>
<text x="72.4" y="151.1">FAN1+</text>
<text x="115.6" y="152.4">FAN2+</text>
<text x="144.8" y="154.9">+5V</text>
<text x="144.8" y="152.4">D1\RX</text>
<text x="72.4" y="163.8">FAN1-</text>
<text x="115.6" y="165.1">FAN2-</text>
<text x="27.9" y="174">FAN1+</text>
<text x="27.9" y="168.9">FAN1_SENS</text>
<text x="27.9" y="171.4">FAN1-</text>
<text x="44.4" y="176.5">D5</text>
<text x="87.6" y="177.8">D6</text>
<text x="27.9" y="184.1">FAN2+</text>
<text x="27.9" y="186.7">FAN2-</text>
</g>
<text font-size="1.8" fill="#008400" x="95.9" y="56.1">TestPoint</text>
<g font-size=".9" fill="#008484">
<text x="84.9" y="111.3" transform="rotate(-90 84.9 111.3)">A2</text>
<text x="82.2" y="115.6">G</text>
<text x="84.9" y="116.4" transform="rotate(-90 84.9 116.4)">A1</text>
</g>
</svg>
